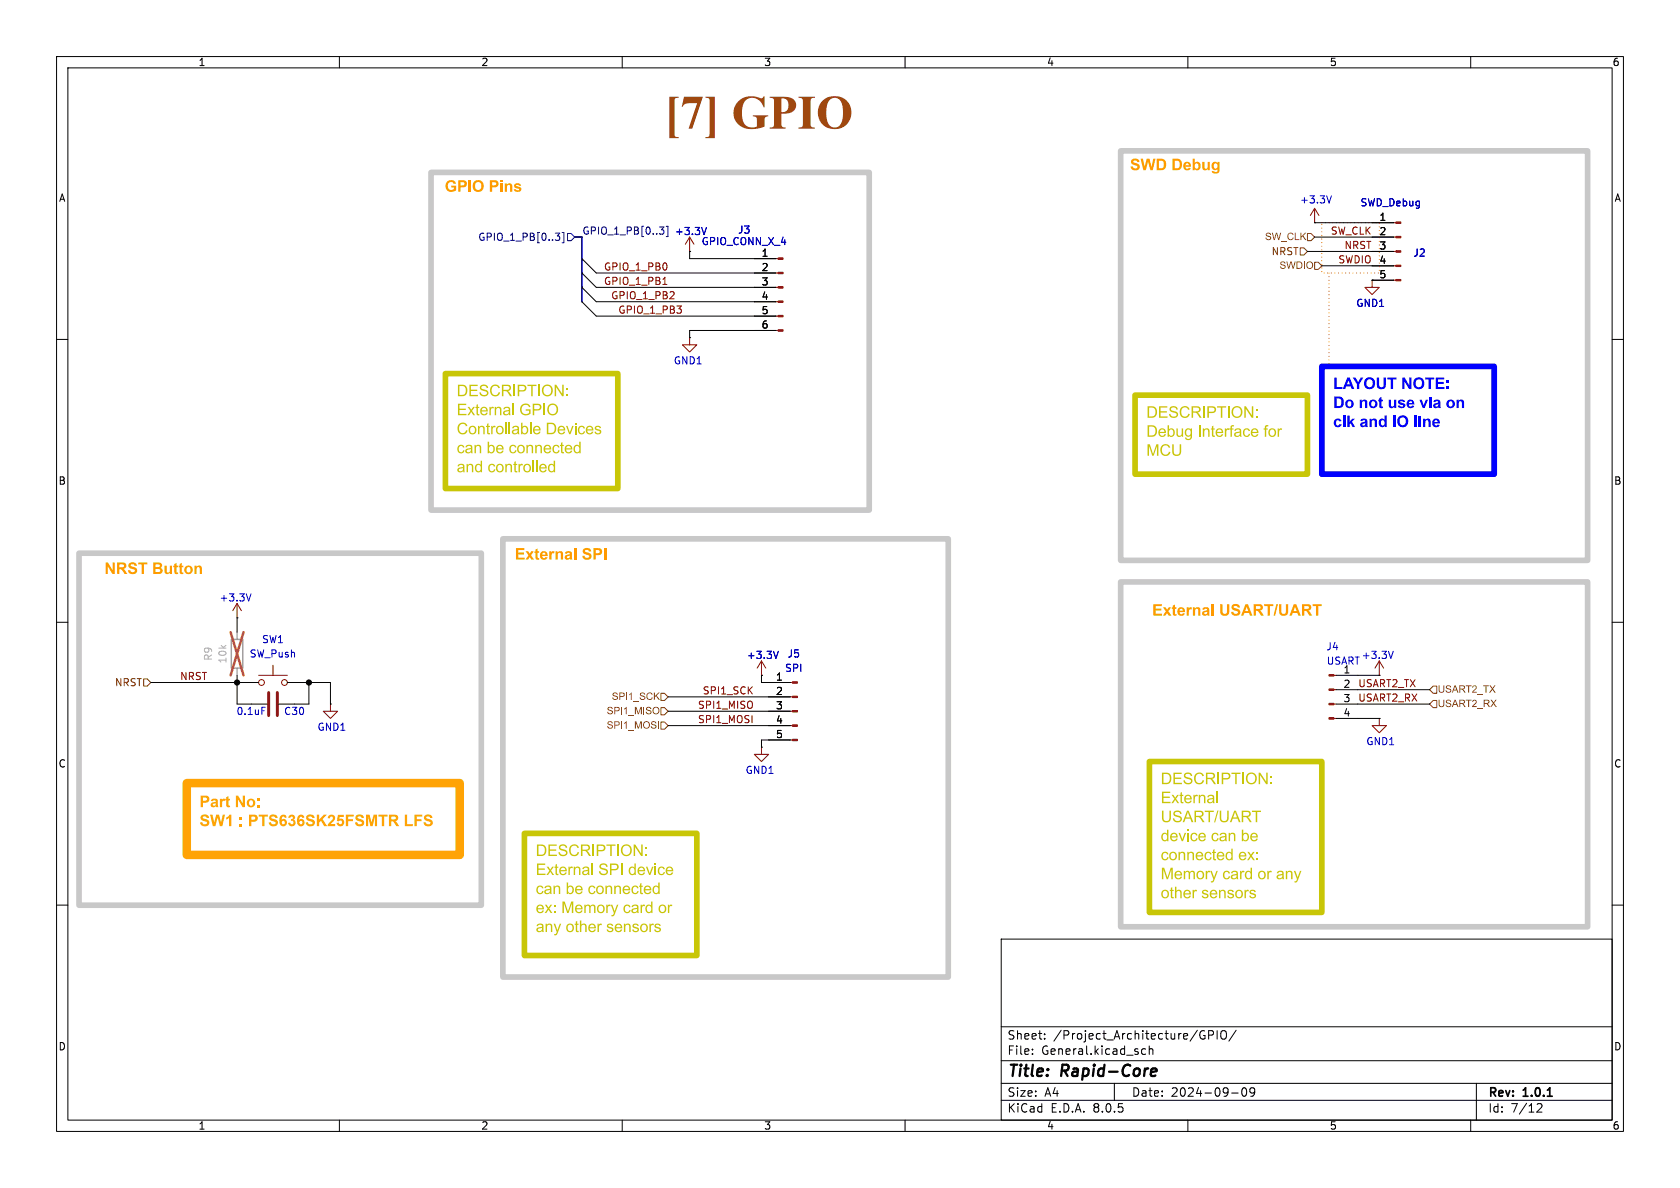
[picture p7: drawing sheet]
<svg xmlns="http://www.w3.org/2000/svg" width="297mm" height="210mm" viewBox="0 0 297 210" stroke-linecap="round" stroke-linejoin="round" font-family="sans-serif">
<g fill="none" stroke="#000" stroke-width=".18">
<path d="M10 10h277v190h-277zM12 12h273v186h-273zM60 10v2M110 10v2M160 10v2M210 10v2M260 10v2M232.4 39.4h.1M242.6 39.4h3.8M10 60h2M121.9 59.7h.1M121.9 44.5h.1"/>
<path d="M133.3 45.7h3.9M133.3 48.3h3.9M133.3 50.8h3.9M133.3 53.3h3.9M133.3 55.9h3.9M133.3 58.4h3.9M242.6 49.5h.1M242.6 41.9h3.8M242.6 44.5h3.8M242.6 47h3.8M242.6 49.5h3.8M285 60h2"/>
<path d="M10 110h2M41.9 109.2h.1M134.6 119.4h.1M236.2 119.4h3.8M243.8 119.4h.1M285 110h2M43.2 120.7h2.5M44.4 124.5h2.8M49.3 124.5h2.8M50.8 120.7h2.5M58.4 124.5h.1M134.6 132.1h.1"/>
<path d="M135.9 120.7h3.8M135.9 123.2h3.8M135.9 125.7h3.8M135.9 128.3h3.8M135.9 130.8h3.8M236.2 121.9h3.8M236.2 124.5h3.8M236.2 127h3.8M243.8 127h.1M10 160h2M285 160h2M177 166h108v32h-108z"/>
<path d="M60 198v2M110 198v2M160 198v2M177 194.5h108M177 191.5h108M177 187.5h108M177 181.5h108M182.5 186.3v.1M182.5 185.5v.1M184.7 183.6v.1M184.7 182.8v.1M197 191.5v3"/>
<path d="M202 186.3h.5M202 185.5h.5M203.2 185.5l.2-.1 .3 .1 .1 .9M203.2 184.9v1.5M210 198v2M212.6 182.2l.4 .1M212.7 183.1h.3v.5l-.3 .1M213.7 183l.7-.1 .1-.2v-.4l-.3-.1h-.5v1.5M215.2 182.2v1.5M215.9 182.4a.5 .5 0 0 1 .6-.2 .5 .5 0 0 1 .3 .5v.5a.5 .5 0 0 1-.5 .5 .5 .5 0 0 1-.5-.5zM217.7 193.2h1.2M218.5 182.1l-1.3 2"/>
<path d="M219.7 192.4l.2-.1a.81 .81 0 0 1 .6 .6 .81 .81 0 0 1-.3 .8l-.2 .1a.81 .81 0 0 1-.3-1.4zM221.8 192.9l-.3 .3h-.3l-.2-.3 .1-.5 .4-.1 .2 .1a.99 .99 0 0 1-.3 1.4h-.3M260 198v2M261 191.5v6.5M271.7 195.2l.6-.1 .2 .1 .1 .3-.9 1.1h.9"/>
</g>
<path d="M273.6 193.8h.8" fill="none" stroke="#000" stroke-width=".3"/>
<path d="M203.6 189l.6-.1 .2 .1 .1 .4-1 .1M204.3 190.1l-.6 .1" fill="none" stroke="#000" stroke-width=".4"/>
<g fill="none" stroke="#840000" stroke-width=".18">
<path d="M232.4 36.8l.8 1.3M232.4 36.8v2.6M232.4 36.8l-.8 1.3M246.4 39.4h.4M117.2 50.3h.7M121.9 59.7v1.3h-1.3l1.3 1.2 1.3-1.2h-1.3M121.9 41.9l.8 1.3M121.9 41.9v2.6M121.9 41.9l-.7 1.3M137.2 58.4h.4M137.2 55.9h.4M137.2 53.3h.4"/>
<path d="M137.2 50.8h.4M137.2 48.3h.4M137.2 45.7h.4M242.6 49.5v1.3h-1.3l1.3 1.3 1.2-1.3h-1.2M246.4 49.5h.4M246.4 47h.4M246.4 44.5h.4M246.4 41.9h.4M41.9 106.7l-.8 1.3M41.9 106.7v2.5M41.9 106.7l.8 1.3M45.7 119.4h5.1"/>
<path d="M48.3 117.6v1.8M134.6 116.8l.8 1.3M134.6 116.8v2.6M134.6 116.8l-.7 1.3M235.8 119.4h.4M243.8 116.8l-.7 1.3M243.8 116.8v2.6M243.8 116.8l.8 1.3M58.4 124.5v1.2h1.3l-1.3 1.3-1.3-1.3h1.3M134.6 132.1v1.3h-1.3l1.3 1.2 1.3-1.2h-1.3M139.7 130.8h.4M139.7 128.3h.4"/>
<path d="M139.7 125.7h.4M139.7 123.2h.4M139.7 120.7h.4M235.8 127h.4M235.8 124.5h.4M235.8 121.9h.4M243.8 127v1.3h1.3l-1.3 1.2-1.2-1.2h1.2"/>
<circle cx="46.2" cy="120.7" r=".51"/>
<circle cx="50.3" cy="120.7" r=".51"/>
</g>
<g fill="#840000" stroke="#840000" stroke-width=".18">
<path d="M140.1 130.7h.9v.2h-.9z"/>
<path d="M140.1 128.1h.9v.3h-.9z"/>
<path d="M140.1 125.6h.9v.3h-.9z"/>
<path d="M140.1 123.1h.9v.2h-.9z"/>
<path d="M140.1 120.5h.9v.3h-.9z"/>
<path d="M234.9 126.9h.9v.2h-.9z"/>
<path d="M234.9 124.3h.9v.3h-.9z"/>
<path d="M234.9 121.8h.9v.2h-.9z"/>
<path d="M234.9 119.3h.9v.2h-.9z"/>
<path d="M137.6 58.3h.8v.2h-.8z"/>
<path d="M137.6 55.8h.8v.2h-.8z"/>
<path d="M137.6 53.2h.8v.3h-.8z"/>
<path d="M137.6 50.7h.8v.2h-.8z"/>
<path d="M137.6 48.1h.8v.3h-.8z"/>
<path d="M137.6 45.6h.8v.2h-.8z"/>
<path d="M246.8 49.4h.8v.3h-.8z"/>
<path d="M246.8 46.9h.8v.2h-.8z"/>
<path d="M246.8 44.3h.8v.3h-.8z"/>
<path d="M246.8 41.8h.8v.2h-.8z"/>
<path d="M246.8 39.2h.8v.3h-.8z"/>
</g>
<path d="M235.4 34.6l-.4 1.3M124.9 40.2l-.4 1.3M44.4 105l-.4 1.2M137.6 115.1l-.4 1.3M246.3 115.1l-.4 1.3M46.3 125h.6" fill="none" stroke="#0000c2" stroke-width=".18"/>
<path d="M47.5 122.4v4.1M49 122.4v4.1" fill="none" stroke="#840000" stroke-width=".51"/>
<path d="M40.9 113h2v5.1h-2z" fill="none" stroke="#a1a1a1" stroke-width=".25"/>
<path d="M41.9 111.8v1.2M41.9 118.1v1.3" fill="none" stroke="#808080" stroke-width=".18"/>
<path d="M40.8 111.8l2.3 7.6M43.1 111.8l-2.3 7.6" fill="none" stroke="#e65255" stroke-width=".46"/>
<path d="M98.2 41.2h.8l-.5 .5 .4 .1 .1 .4-.3 .3h-.4M99.4 41.1h.3v1.8h-.3M100.3 41.3h.7l.6 .6-.6 .6h-.7zM116.6 40.1h.8l-.5 .5 .4 .1 .1 .5-.3 .2h-.3M117.8 40h.3v1.8h-.3" fill="none" stroke="#000084" stroke-width=".18"/>
<path d="M229.9 43.8h.6l.6 .7-.6 .6h-.6zM231.1 41.3h.7l.6 .6-.6 .6h-.7zM232.4 46.4h.6l.7 .6-.7 .6h-.6zM25.4 120h.6l.7 .7-.7 .6h-.6zM116.8 127.6h.7l.6 .7-.6 .6h-.7zM116.8 125.1h.7l.6 .6-.6 .7h-.7zM116.8 122.6h.7l.6 .6-.6 .6h-.7zM253.4 121.3h.6v1.3h-.6l-.7-.7zM253.4 123.8h.6v1.3h-.6l-.7-.6z" fill="none" stroke="#725600" stroke-width=".18"/>
<path d="M92.7 147.3h30.5v21.6h-30.5z" fill="none" stroke="#c8c607" stroke-width="1"/>
<g fill="#c8c607">
<path d="M94.9 149.3h.7a1.02 1.02 0 0 1 1 1 1.02 1.02 0 0 1-.9 1h-.8v-.2h.7a.79 .79 0 0 0 .7-.8 .79 .79 0 0 0-.7-.8h-.4v1.6h-.3z"/>
<path d="M97 149.3h1.4v.2h-1.2v.7h1.1v.2h-1.1v.7h1.3v.2h-1.5z"/>
<path d="M98.9 149.5a.8 .8 0 0 1 1.4 .4h-.3a.47 .47 0 0 0-.5-.4 .47 .47 0 0 0-.4 .4l.1 .1a.92 .92 0 0 1 1.1 .9 .85 .85 0 0 1-.9 .4 .85 .85 0 0 1-.7-.6l.3-.1a.54 .54 0 0 0 .5 .5 .54 .54 0 0 0 .6-.4l-.2-.2a1.35 1.35 0 0 1-1.1-.7z"/>
<path d="M100.8 149.6a.88 .88 0 0 1 1.5 .3h-.2a.67 .67 0 0 0-.9-.3 .67 .67 0 0 0-.3 .9 .62 .62 0 0 0 .6 .6 .62 .62 0 0 0 .6-.5l.3 .1a.95 .95 0 0 1-1.3 .6 .95 .95 0 0 1-.5-1.3z"/>
<path d="M102.7 149.3h.9a.57 .57 0 0 1 .7 .5 .57 .57 0 0 1-.6 .6l.8 .9h-.4l-.5-.8-.3-.1h-.3v.9h-.3v-1.1h.8a.36 .36 0 0 0 .5-.3 .36 .36 0 0 0-.4-.4h-.6v.7h-.3z"/>
</g>
<path d="M104.9 149.3v2" fill="none" stroke="#c8c607" stroke-width=".27"/>
<g fill="#c8c607">
<path d="M105.5 149.3h.8a.62 .62 0 0 1 .7 .6 .62 .62 0 0 1-.7 .6h-.5v.8h-.3v-1h.8a.38 .38 0 0 0 .5-.4 .38 .38 0 0 0-.5-.4h-.5v.8h-.3z"/>
<path d="M107.2 149.3h1.6v.2h-.7v1.8h-.2v-1.8h-.7z"/>
</g>
<path d="M109.3 149.3v2" fill="none" stroke="#c8c607" stroke-width=".27"/>
<g fill="#c8c607">
<path d="M110 149.5a1 1 0 0 1 1.5 .1 1 1 0 0 1-.2 1.5 1 1 0 0 1-1.4-.3l-.1-.5h.2a.73 .73 0 0 0 1 .8 .73 .73 0 0 0 .4-1.1 .69 .69 0 0 0-.9-.5 .69 .69 0 0 0-.5 .8h-.2z"/>
<path d="M112 149.3h.3l1.1 1.6v-1.6h.2v2h-.3l-1-1.6v1.6h-.3z"/>
<path d="M114.1 149.9h.3v.2h-.3z"/>
<path d="M114.1 151h.3v.3h-.3z"/>
<path d="M94.9 152.6h1.5v.3h-1.2v.6h1.1v.3h-1.1v.6h1.2v.3h-1.5z"/>
<path d="M96.6 153.2h.3l.4 .5 .3-.5h.3l-.5 .7 .6 .8h-.3l-.4-.6-.4 .6h-.3l.5-.8z"/>
<path d="M98.2 152.9l.3-.2v.5h.2v.2h-.2v.9v.2h.2v.2a.36 .36 0 0 1-.4 0 .36 .36 0 0 1-.1-.4v-.9h-.2v-.2h.2z"/>
<path d="M99 153.4a.68 .68 0 0 1 .9-.1 .68 .68 0 0 1 .3 .7h-1.1a.42 .42 0 0 0 .3 .5 .42 .42 0 0 0 .5-.3h.3a.7 .7 0 0 1-.9 .5 .7 .7 0 0 1-.4-.9h1a.41 .41 0 0 0-.4-.4 .41 .41 0 0 0-.4 .4h-.2z"/>
<path d="M100.5 153.2h.2v.2a.35 .35 0 0 1 .6-.1l-.1 .2a.33 .33 0 0 0-.4 0 .33 .33 0 0 0-.1 .4v.8h-.2z"/>
<path d="M101.4 153.2h.2v.2a.52 .52 0 0 1 .7-.2 .52 .52 0 0 1 .3 .6v.9h-.2v-.9a.36 .36 0 0 0-.4-.4 .36 .36 0 0 0-.3 .5v.8h-.3z"/>
<path d="M103.1 153.4a.63 .63 0 0 1 .6-.2 .63 .63 0 0 1 .5 .5v1h-.2l-.1-.2a.58 .58 0 0 1-.5 .2 .58 .58 0 0 1-.5-.4h.3a.41 .41 0 0 0 .5 .2 .41 .41 0 0 0 .2-.6l-1 .4a1.28 1.28 0 0 1 1-.6 .38 .38 0 0 0-.3-.3 .38 .38 0 0 0-.4 .2h-.3z"/>
</g>
<path d="M104.7 152.6v2.1" fill="none" stroke="#c8c607" stroke-width=".25"/>
<g fill="#c8c607">
<path d="M106.1 152.8a.8 .8 0 0 1 1.3 .4h-.2a.47 .47 0 0 0-.5-.3 .47 .47 0 0 0-.5 .4l.2 .1a.92 .92 0 0 1 1 .9 .85 .85 0 0 1-.8 .4 .85 .85 0 0 1-.7-.7h.2a.54 .54 0 0 0 .6 .5 .54 .54 0 0 0 .5-.5l-.1-.1a1.35 1.35 0 0 1-1.1-.7z"/>
<path d="M107.8 152.6h.8a.62 .62 0 0 1 .8 .6 .62 .62 0 0 1-.8 .7h-.5v.8h-.3v-1.1h.8a.38 .38 0 0 0 .5-.4 .38 .38 0 0 0-.5-.3h-.5v.7h-.3z"/>
</g>
<path d="M109.9 152.6v2.1" fill="none" stroke="#c8c607" stroke-width=".27"/>
<g fill="#c8c607">
<path d="M111.3 153.4l.5-.2 .4 .2v-.8h.2v2.1h-.2v-.2a.61 .61 0 0 1-.8 .1 .61 .61 0 0 1-.3-.7h.3a.43 .43 0 0 0 .5 .6 .43 .43 0 0 0 .3-.6 .41 .41 0 0 0-.5-.5 .41 .41 0 0 0-.3 .5h-.3z"/>
<path d="M112.9 153.4a.68 .68 0 0 1 .8-.1 .68 .68 0 0 1 .3 .7h-1a.42 .42 0 0 0 .3 .5 .42 .42 0 0 0 .5-.3h.2a.7 .7 0 0 1-.8 .5 .7 .7 0 0 1-.5-.9h1.1a.41 .41 0 0 0-.4-.4 .41 .41 0 0 0-.4 .4h-.3z"/>
<path d="M114.2 153.2h.3l.4 1.2 .4-1.2h.2l-.5 1.5h-.3z"/>
<path d="M115.7 152.6h.3v.3h-.3z"/>
<path d="M115.7 153.2h.3v1.5h-.3z"/>
<path d="M116.5 153.4l.4-.2a.56 .56 0 0 1 .6 .4l-.2 .1a.42 .42 0 0 0-.6-.2 .42 .42 0 0 0-.2 .5 .39 .39 0 0 0 .4 .5 .39 .39 0 0 0 .4-.4l.3 .1a.68 .68 0 0 1-1 .4 .68 .68 0 0 1-.3-1z"/>
<path d="M117.9 153.4a.68 .68 0 0 1 .8-.1 .68 .68 0 0 1 .3 .7h-1.1a.42 .42 0 0 0 .4 .5 .42 .42 0 0 0 .5-.3h.2a.7 .7 0 0 1-.9 .5 .7 .7 0 0 1-.4-.9h1.1a.41 .41 0 0 0-.4-.4 .41 .41 0 0 0-.5 .4h-.2z"/>
<path d="M100.2 156h.2v.7a.68 .68 0 0 1 .9 .1 .68 .68 0 0 1 .1 .9l-.1 .1a.54 .54 0 0 1-.9 .1v.1h-.2v-.7h.2a.43 .43 0 0 0 .5 .6 .43 .43 0 0 0 .3-.7 .4 .4 0 0 0-.5-.4 .4 .4 0 0 0-.3 .5h-.2z"/>
<path d="M113.2 156.2l.2-.1v.5h.2v.2h-.2v.8l.1 .2h.1l.1 .2a.36 .36 0 0 1-.4 0 .36 .36 0 0 1-.1-.4v-.8h-.2v-.2h.2z"/>
<path d="M115.5 156.7l.5-.2 .4 .2v-.7h.2v2h-.2v-.1a.61 .61 0 0 1-.7 .1 .61 .61 0 0 1-.3-.7h.2a.43 .43 0 0 0 .5 .6 .43 .43 0 0 0 .3-.7 .41 .41 0 0 0-.5-.5 .41 .41 0 0 0-.3 .6h-.2z"/>
<path d="M99.4 159.4h.4l.6 1.7 .6-1.7h.4v2h-.3v-1.7l-.6 1.7h-.2l-.6-1.7v1.7h-.3z"/>
<path d="M114.3 160.1l.4-.2 .4 .2v-.7h.3v2h-.3v-.2a.61 .61 0 0 1-.7 .1 .61 .61 0 0 1-.3-.6h.2a.43 .43 0 0 0 .5 .5 .43 .43 0 0 0 .3-.6 .41 .41 0 0 0-.4-.5 .41 .41 0 0 0-.4 .6h-.2z"/>
<path d="M101.8 162.9l.2-.1v.5h.3v.2h-.3v.9l.1 .1h.2v.3a.36 .36 0 0 1-.4-.1 .36 .36 0 0 1-.1-.4v-.8h-.2v-.2h.2z"/>
<path d="M102.5 162.7h.3v.8l.4-.2a.47 .47 0 0 1 .5 .5v1h-.2v-1a.36 .36 0 0 0-.5-.3 .36 .36 0 0 0-.2 .5v.8h-.3z"/>
</g>
<path d="M233.7 64.8h30.5v19h-30.5z" fill="none" stroke="#00f" stroke-width="1"/>
<g fill="#00f">
<path d="M235.9 66.7h.4v1.7h1v.4h-1.4z"/>
<path d="M238.2 66.7h.4l.8 2.1h-.4l-.2-.5h-.8l-.2 .5h-.4l.3-.8h1l-.3-.8-.3 .8h-.4z"/>
<path d="M239.2 66.7h.4l.5 .9 .5-.9h.4l-.7 1.2v.9h-.4v-.9z"/>
<path d="M241.4 67a1.01 1.01 0 0 1 1.5 .1 1.01 1.01 0 0 1-.2 1.4 1.01 1.01 0 0 1-1.4-.2l-.2-.5h.5a.6 .6 0 0 0 .7 .6 .6 .6 0 0 0 .4-.9 .56 .56 0 0 0-.7-.4 .56 .56 0 0 0-.4 .7h-.5z"/>
<path d="M243.4 66.7h.4v1.1a.43 .43 0 0 0 .4 .7 .43 .43 0 0 0 .4-.6v-1.2h.4v1.1a.82 .82 0 0 1-.8 1 .82 .82 0 0 1-.8-1z"/>
<path d="M245.3 66.7h1.6v.4h-.6v1.7h-.4v-1.7h-.6z"/>
<path d="M247.9 66.7h.4l.8 1.4v-1.4h.4v2.1h-.4l-.8-1.4v1.4h-.4z"/>
<path d="M250.1 67a1.01 1.01 0 0 1 1.5 .1 1.01 1.01 0 0 1-.2 1.4 1.01 1.01 0 0 1-1.4-.2l-.2-.5h.5a.6 .6 0 0 0 .7 .6 .6 .6 0 0 0 .4-.9 .56 .56 0 0 0-.7-.4 .56 .56 0 0 0-.4 .7h-.5z"/>
<path d="M252 66.7h1.6v.4h-.6v1.7h-.4v-1.7h-.6z"/>
<path d="M253.8 66.7h1.5v.4h-1.1v.4h1v.4h-1v.5h1.1v.4h-1.5z"/>
<path d="M255.8 67.3h.3v.4h-.3z"/>
<path d="M255.8 68.4h.3v.4h-.3z"/>
<path d="M235.9 70.1h.7a1.02 1.02 0 0 1 1 1 1.02 1.02 0 0 1-1 1h-.7v-.3h.7a.73 .73 0 0 0 .4-1.2l-.7-.2v1.4h-.4z"/>
<path d="M243.8 70.4l.4-.2v.5h.3v.2h-.3v.8l.1 .2 .2-.1v.3a.44 .44 0 0 1-.5 0 .44 .44 0 0 1-.2-.5v-.7h-.2z"/>
<path d="M252.7 70.1h.4v.3h-.4z"/>
<path d="M236 74.2l.4-.2h.4l.4 .4-.4 .1a.34 .34 0 0 0-.5-.2 .34 .34 0 0 0-.1 .5 .31 .31 0 0 0 .2 .4 .31 .31 0 0 0 .4-.2h.4a.75 .75 0 0 1-1.2 .4 .75 .75 0 0 1 0-1.2z"/>
</g>
<path d="M237.6 73.5v2" fill="none" stroke="#00f" stroke-width=".39"/>
<g fill="#00f">
<path d="M238.2 73.5h.4v1l.4-.5h.5l-.5 .6 .6 .9h-.5l-.3-.7-.2 .2v.5h-.4z"/>
<path d="M240.6 74.1a.65 .65 0 0 1 .7-.1 .65 .65 0 0 1 .4 .6l.1 .9h-.4v-.2l-.4 .2a.44 .44 0 0 1-.5-.4h.3a.29 .29 0 0 0 .4 .1 .29 .29 0 0 0 .2-.4l-.6 .3h-.3l.1-.4 .8-.2a.26 .26 0 0 0-.3-.2 .26 .26 0 0 0-.3 .2l-.3-.1z"/>
<path d="M242.1 74h.4v.2a.52 .52 0 0 1 .6-.2 .52 .52 0 0 1 .3 .6v.9h-.3l-.1-.9a.32 .32 0 0 0-.4-.3 .32 .32 0 0 0-.1 .5v.7h-.4z"/>
<path d="M243.9 74.2a.57 .57 0 0 1 .9 0v-.7h.4v2h-.4v-.2a.61 .61 0 0 1-.8 .1 .61 .61 0 0 1-.3-.7h.4a.37 .37 0 0 0 .4 .5 .37 .37 0 0 0 .3-.5 .33 .33 0 0 0-.4-.4 .33 .33 0 0 0-.3 .4h-.4z"/>
</g>
<path d="M246.5 73.5v2" fill="none" stroke="#00f" stroke-width=".41"/>
<path d="M247.3 73.7a1.01 1.01 0 0 1 1.4 .1 1.01 1.01 0 0 1-.1 1.5 1.01 1.01 0 0 1-1.5-.2l-.1-.6h.4a.6 .6 0 0 0 .7 .7 .6 .6 0 0 0 .4-1 .56 .56 0 0 0-.6-.4 .56 .56 0 0 0-.5 .7h-.4z" fill="#00f"/>
<path d="M250.2 73.5v2" fill="none" stroke="#00f" stroke-width=".39"/>
<g fill="#00f">
<path d="M250.8 74h.4v1.5h-.4z"/>
<path d="M251.6 74h.3v.2a.52 .52 0 0 1 .7-.2 .52 .52 0 0 1 .3 .6v.9h-.4v-.9a.32 .32 0 0 0-.4-.3 .32 .32 0 0 0-.1 .5v.7h-.4z"/>
<path d="M253.4 74.2a.7 .7 0 0 1 .8-.1 .7 .7 0 0 1 .4 .8h-1a.3 .3 0 0 0 .2 .3 .3 .3 0 0 0 .3-.1h.4a.71 .71 0 0 1-.9 .4 .71 .71 0 0 1-.4-.9h1a.29 .29 0 0 0-.3-.3 .29 .29 0 0 0-.3 .3h-.4z"/>
</g>
<path d="M200.7 69.9h30.4v13.9h-30.4z" fill="none" stroke="#c8c607" stroke-width="1"/>
<g fill="#c8c607">
<path d="M202.9 71.8h.7a1.02 1.02 0 0 1 .9 1 1.02 1.02 0 0 1-.9 1.1h-.7v-.3h.7a.79 .79 0 0 0 .7-.8 .79 .79 0 0 0-.7-.7h-.5v1.5h-.2z"/>
<path d="M204.9 71.8h1.5v.3h-1.2v.6h1.1v.2h-1.1v.7h1.2v.3h-1.5z"/>
<path d="M206.9 72a.8 .8 0 0 1 1.3 .4h-.2a.47 .47 0 0 0-.5-.4 .47 .47 0 0 0-.5 .4l.2 .2a.92 .92 0 0 1 1 .9 .85 .85 0 0 1-.8 .4 .85 .85 0 0 1-.7-.7h.2a.54 .54 0 0 0 .5 .4 .54 .54 0 0 0 .6-.4l-.1-.1a1.35 1.35 0 0 1-1.2-.8z"/>
<path d="M208.8 72.1a.88 .88 0 0 1 1.5 .3h-.3a.67 .67 0 0 0-.9-.3 .67 .67 0 0 0-.3 .9 .62 .62 0 0 0 .6 .7 .62 .62 0 0 0 .7-.6l.2 .1a.95 .95 0 0 1-1.2 .6 .95 .95 0 0 1-.5-1.3z"/>
<path d="M210.7 71.8h.8a.57 .57 0 0 1 .8 .5 .57 .57 0 0 1-.6 .6l.7 1h-.3l-.5-.8-.4-.1h-.3v.9h-.2v-1.2h.8a.36 .36 0 0 0 .5-.3 .36 .36 0 0 0-.4-.4h-.7v.7h-.2z"/>
</g>
<path d="M212.8 71.8v2.1" fill="none" stroke="#c8c607" stroke-width=".27"/>
<g fill="#c8c607">
<path d="M213.4 71.8h.8a.62 .62 0 0 1 .8 .6 .62 .62 0 0 1-.8 .6h-.5v.9h-.3v-1.1h.8a.38 .38 0 0 0 .5-.4 .38 .38 0 0 0-.5-.3h-.5v.7h-.3z"/>
<path d="M215.2 71.8h1.6v.3h-.7v1.8h-.3v-1.8h-.6z"/>
</g>
<path d="M217.2 71.8v2.1" fill="none" stroke="#c8c607" stroke-width=".27"/>
<g fill="#c8c607">
<path d="M218 72.1a1 1 0 0 1 1.4 .1 1 1 0 0 1-.1 1.4 1 1 0 0 1-1.5-.2l-.1-.5h.3a.73 .73 0 0 0 .9 .7 .73 .73 0 0 0 .4-1.1 .69 .69 0 0 0-.8-.5 .69 .69 0 0 0-.5 .9h-.3z"/>
<path d="M220 71.8h.2l1.1 1.6v-1.6h.3v2.1h-.3l-1.1-1.6v1.6h-.2z"/>
<path d="M222 72.4h.3v.3h-.3z"/>
<path d="M222 73.6h.3v.3h-.3z"/>
<path d="M202.9 75.2h.7a1.02 1.02 0 0 1 .9 1 1.02 1.02 0 0 1-.9 1h-.7v-.2h.7a.79 .79 0 0 0 .7-.8 .79 .79 0 0 0-.7-.8h-.5v1.6h-.2z"/>
<path d="M206.4 75.2h.3v.7a.68 .68 0 0 1 .9 .1 .68 .68 0 0 1 0 .9v.1a.54 .54 0 0 1-.9 0v.2h-.3v-.7h.2a.43 .43 0 0 0 .5 .5 .43 .43 0 0 0 .3-.6 .4 .4 0 0 0-.4-.5 .4 .4 0 0 0-.4 .6h-.2z"/>
</g>
<path d="M212.1 75.2v2" fill="none" stroke="#c8c607" stroke-width=".27"/>
<g fill="#c8c607">
<path d="M214.3 75.4l.2-.2v.5h.2v.2h-.2v.9l.1 .2h.1l.1 .2a.36 .36 0 0 1-.4 0 .36 .36 0 0 1-.1-.4v-.9h-.2v-.2h.2z"/>
<path d="M217.6 75.3l.6-.1-.1 .2-.3 .1v.2h.3v.2h-.3v1.3h-.3v-1.3h-.2v-.2h.2z"/>
<path d="M223.7 75.3l.5-.1v.2l-.3 .1-.1 .2h.3v.2h-.3v1.3h-.2v-1.3h-.2v-.2h.2z"/>
<path d="M202.9 78.5h.4l.5 1.8 .6-1.8h.4v2.1h-.3v-1.7l-.6 1.7h-.2l-.6-1.8v1.8h-.2z"/>
<path d="M205.4 78.8a.88 .88 0 0 1 1.5 .3l-.3 .1a.67 .67 0 0 0-.9-.4 .67 .67 0 0 0-.3 1 .62 .62 0 0 0 .6 .6 .62 .62 0 0 0 .6-.5h.3a.95 .95 0 0 1-1.3 .6 .95 .95 0 0 1-.4-1.3z"/>
<path d="M207.2 78.5h.3v1.2a.54 .54 0 0 0 .5 .7 .54 .54 0 0 0 .5-.7v-1.2h.3v1.2a.8 .8 0 0 1-.8 .9 .8 .8 0 0 1-.8-.9z"/>
</g>
<path d="M33 138.4h48.3v12.7h-48.3z" fill="none" stroke="#ffa305" stroke-width="1.5"/>
<g fill="#ffa305">
<path d="M35.5 140.6h.6a.66 .66 0 0 1 .9 .7 .66 .66 0 0 1-.9 .6h-.2v.8h-.4v-1.1h.4a.42 .42 0 0 0 .5 0 .42 .42 0 0 0 .1-.5l-.6-.1v.6h-.4z"/>
<path d="M40 140.9l.4-.2v.5h.3v.3h-.3v.7v.2h.3v.3a.44 .44 0 0 1-.6 0 .44 .44 0 0 1-.1-.6v-.6h-.2z"/>
<path d="M41.7 140.6h.4l.8 1.4v-1.4h.4v2.1h-.4l-.8-1.4v1.4h-.4z"/>
<path d="M35.6 144.2a.82 .82 0 0 1 1.4 .4h-.5a.34 .34 0 0 0-.3-.3 .34 .34 0 0 0-.3 .3 1.29 1.29 0 0 1 1.1 .8 .84 .84 0 0 1-.8 .7 .84 .84 0 0 1-.8-.7h.4a.4 .4 0 0 0 .4 .3 .4 .4 0 0 0 .4-.4 1.3 1.3 0 0 1-1.2-.8z"/>
<path d="M37.1 144h.5l.3 1.4 .3-1.4h.5l.4 1.4 .3-1.4h.4l-.5 2h-.4l-.4-1.5-.4 1.5h-.5z"/>
<path d="M40 144.5l.6-.5h.3v2h-.4v-1.4l-.5 .3z"/>
<path d="M42.4 144.6h.4v.3h-.4z"/>
<path d="M42.4 145.7h.4v.3h-.4z"/>
<path d="M44 144h.7a.66 .66 0 0 1 .9 .6 .66 .66 0 0 1-.9 .7h-.3v.7h-.4v-1.1h.4a.42 .42 0 0 0 .5 0 .42 .42 0 0 0 .2-.4l-.7-.1v.5h-.4z"/>
<path d="M45.7 144h1.6v.4h-.5v1.6h-.5v-1.6h-.6z"/>
<path d="M47.7 144.2a.82 .82 0 0 1 1.4 .4h-.4a.34 .34 0 0 0-.4-.3 .34 .34 0 0 0-.3 .3 1.29 1.29 0 0 1 1.1 .8 .84 .84 0 0 1-.8 .7 .84 .84 0 0 1-.8-.7h.4a.4 .4 0 0 0 .4 .3 .4 .4 0 0 0 .4-.4 1.3 1.3 0 0 1-1.1-.8z"/>
<path d="M49.7 144.2l.4-.2a.55 .55 0 0 1 .6 .5l-.4 .1a.28 .28 0 0 0-.3-.2 .28 .28 0 0 0-.2 .4v.1a.63 .63 0 0 1 .8 .2 .63 .63 0 0 1-.1 .8 .63 .63 0 0 1-.8 0l-.3-.5h.4a.27 .27 0 0 0 .4 .2 .27 .27 0 0 0 0-.4 .27 .27 0 0 0-.4 .2l-.4-.1v-.7z"/>
<path d="M51.1 144.2a.54 .54 0 0 1 .9-.1 .54 .54 0 0 1-.1 .8 .64 .64 0 0 1 0 1.1 .64 .64 0 0 1-1-.5l.4-.1a.31 .31 0 0 0 .4 .2 .31 .31 0 0 0 .2-.4 .31 .31 0 0 0-.5-.1l.1-.3a.24 .24 0 0 0 .3-.2 .24 .24 0 0 0-.2-.3 .24 .24 0 0 0-.3 .3l-.3-.1z"/>
<path d="M52.8 144.2l.4-.2a.55 .55 0 0 1 .6 .5l-.4 .1a.28 .28 0 0 0-.3-.2 .28 .28 0 0 0-.2 .4v.1a.63 .63 0 0 1 .8 .2 .63 .63 0 0 1-.1 .8 .63 .63 0 0 1-.8 0l-.3-.5h.4a.27 .27 0 0 0 .4 .2 .27 .27 0 0 0 0-.4 .27 .27 0 0 0-.4 .2l-.4-.1v-.7z"/>
<path d="M54.3 144.2a.82 .82 0 0 1 1.3 .4h-.4a.34 .34 0 0 0-.3-.3 .34 .34 0 0 0-.4 .3 1.29 1.29 0 0 1 1.2 .8 .84 .84 0 0 1-.9 .7 .84 .84 0 0 1-.8-.7h.4a.4 .4 0 0 0 .4 .3 .4 .4 0 0 0 .4-.4 1.3 1.3 0 0 1-1.1-.8z"/>
<path d="M56 144h.4v.9l.8-.9h.6l-.8 .8 .8 1.2h-.5l-.6-.9-.3 .3v.6h-.4z"/>
<path d="M58.1 144.2a.68 .68 0 0 1 1.1 .1 .68 .68 0 0 1-.4 1l-.3 .4h.7v.3h-1.3l.2-.4 .6-.6a.3 .3 0 0 0 .2-.4 .3 .3 0 0 0-.3-.2 .3 .3 0 0 0-.3 .3l-.4-.1z"/>
<path d="M59.7 144h1.1v.4h-.8v.4a.67 .67 0 0 1 .8 .5 .67 .67 0 0 1-.5 .8 .67 .67 0 0 1-.8-.6l.4-.1a.32 .32 0 0 0 .4 .2 .32 .32 0 0 0 .2-.5 .32 .32 0 0 0-.5 0h-.4z"/>
<path d="M61.1 144h1.4v.4h-.9v.4h.8v.4h-.8v.8h-.5z"/>
<path d="M63 144.2a.82 .82 0 0 1 1.3 .4h-.4a.34 .34 0 0 0-.3-.3 .34 .34 0 0 0-.4 .3 1.29 1.29 0 0 1 1.2 .8 .84 .84 0 0 1-.9 .7 .84 .84 0 0 1-.8-.7h.4a.4 .4 0 0 0 .4 .3 .4 .4 0 0 0 .4-.4 1.3 1.3 0 0 1-1.1-.8z"/>
<path d="M64.7 144h.6l.4 1.4 .3-1.4h.7v2h-.4v-1.6l-.4 1.6h-.4l-.4-1.6v1.6h-.4z"/>
<path d="M66.9 144h1.6v.4h-.6v1.6h-.4v-1.6h-.6z"/>
<path d="M68.8 144h.8a.59 .59 0 0 1 .8 .4 .59 .59 0 0 1-.5 .7l.7 .9h-.5l-.5-.7-.3-.1h-.1v.8h-.4v-1.1h.7a.32 .32 0 0 0 .4-.1 .32 .32 0 0 0 0-.4 .32 .32 0 0 0-.4 0h-.3v.5h-.4z"/>
<path d="M71.6 144h.4v1.7h1v.3h-1.4z"/>
<path d="M73.3 144h1.3v.4h-.9v.4h.8v.4h-.8v.8h-.4z"/>
<path d="M75.1 144.2a.82 .82 0 0 1 1.4 .4h-.5a.34 .34 0 0 0-.3-.3 .34 .34 0 0 0-.3 .3 1.29 1.29 0 0 1 1.1 .8 .84 .84 0 0 1-.8 .7 .84 .84 0 0 1-.8-.7h.4a.4 .4 0 0 0 .4 .3 .4 .4 0 0 0 .4-.4 1.3 1.3 0 0 1-1.2-.8z"/>
</g>
<path d="M203.2 134.6h30.5v26.7h-30.5z" fill="none" stroke="#c8c607" stroke-width="1"/>
<g fill="#c8c607">
<path d="M205.4 136.6h.7a1.02 1.02 0 0 1 1 1 1.02 1.02 0 0 1-1 1h-.7v-.2h.7a.79 .79 0 0 0 .7-.8 .79 .79 0 0 0-.7-.8h-.4v1.6h-.3z"/>
<path d="M207.4 136.6h1.5v.2h-1.2v.7h1.1v.2h-1.1v.7h1.2v.2h-1.5z"/>
<path d="M209.4 136.8a.8 .8 0 0 1 1.4 .4h-.3a.47 .47 0 0 0-.5-.4 .47 .47 0 0 0-.4 .4l.1 .1a.92 .92 0 0 1 1.1 .9 .85 .85 0 0 1-.9 .4 .85 .85 0 0 1-.7-.6l.3-.1a.54 .54 0 0 0 .5 .5 .54 .54 0 0 0 .5-.4l-.1-.2a1.35 1.35 0 0 1-1.1-.7z"/>
<path d="M211.3 136.9a.88 .88 0 0 1 1.5 .3h-.2a.67 .67 0 0 0-.9-.3 .67 .67 0 0 0-.3 .9 .62 .62 0 0 0 .5 .6 .62 .62 0 0 0 .7-.5l.3 .1a.95 .95 0 0 1-1.3 .6 .95 .95 0 0 1-.5-1.3z"/>
<path d="M213.2 136.6h.9a.57 .57 0 0 1 .7 .5 .57 .57 0 0 1-.6 .6l.8 .9h-.4l-.5-.8-.3-.1h-.3v.9h-.3v-1.1h.8a.36 .36 0 0 0 .5-.3 .36 .36 0 0 0-.4-.4h-.6v.7h-.3z"/>
</g>
<path d="M215.4 136.6v2" fill="none" stroke="#c8c607" stroke-width=".27"/>
<g fill="#c8c607">
<path d="M216 136.6h.7a.62 .62 0 0 1 .8 .6 .62 .62 0 0 1-.7 .6h-.5v.8h-.3v-1h.8a.38 .38 0 0 0 .5-.4 .38 .38 0 0 0-.5-.4h-.5v.8h-.3z"/>
<path d="M217.7 136.6h1.6v.2h-.7v1.8h-.2v-1.8h-.7z"/>
</g>
<path d="M219.7 136.6v2" fill="none" stroke="#c8c607" stroke-width=".27"/>
<g fill="#c8c607">
<path d="M220.5 136.8a1 1 0 0 1 1.5 .1 1 1 0 0 1-.2 1.5 1 1 0 0 1-1.4-.3l-.1-.5h.2a.73 .73 0 0 0 .9 .8 .73 .73 0 0 0 .5-1.1 .69 .69 0 0 0-.9-.5 .69 .69 0 0 0-.5 .8h-.2z"/>
<path d="M222.5 136.6h.3l1 1.6v-1.6h.3v2h-.3l-1-1.6v1.6h-.3z"/>
<path d="M224.6 137.2h.3v.2h-.3z"/>
<path d="M224.6 138.3h.3v.3h-.3z"/>
<path d="M205.4 139.9h1.5v.3h-1.2v.6h1.1v.3h-1.1v.6h1.2v.3h-1.5z"/>
<path d="M208.7 140.2l.2-.2v.5h.3v.2h-.3v.9l.1 .2h.2v.2a.36 .36 0 0 1-.4 0 .36 .36 0 0 1-.1-.4v-.9h-.2v-.2h.2z"/>
</g>
<path d="M215.2 139.9v2.1" fill="none" stroke="#c8c607" stroke-width=".25"/>
<g fill="#c8c607">
<path d="M205.4 143.3h.3v1.2a.54 .54 0 0 0 .5 .6 .54 .54 0 0 0 .5-.6v-1.2h.3v1.2a.8 .8 0 0 1-.8 .9 .8 .8 0 0 1-.8-.9z"/>
<path d="M207.6 143.5a.8 .8 0 0 1 1.3 .4h-.3a.47 .47 0 0 0-.4-.4 .47 .47 0 0 0-.5 .4l.2 .1a.92 .92 0 0 1 1 1 .85 .85 0 0 1-.9 .4 .85 .85 0 0 1-.7-.7h.3a.54 .54 0 0 0 .5 .4 .54 .54 0 0 0 .6-.4l-.1-.1a1.35 1.35 0 0 1-1.2-.8z"/>
<path d="M209.9 143.3h.2l.9 2h-.3l-.3-.6h-.8l-.2 .6h-.3l.3-.8h.9l-.3-1-.3 1h-.3z"/>
<path d="M211.2 143.3h.9a.57 .57 0 0 1 .7 .5 .57 .57 0 0 1-.6 .6l.7 .9h-.3l-.5-.7-.4-.2h-.3v.9h-.2v-1.1h.8a.36 .36 0 0 0 .5-.3 .36 .36 0 0 0-.4-.4h-.7v.7h-.2z"/>
<path d="M213 143.3h1.6v.2h-.7v1.8h-.2v-1.8h-.7z"/>
<path d="M215.2 143.3h.2l-.6 2.1h-.2z"/>
<path d="M215.6 143.3h.3v1.2a.54 .54 0 0 0 .5 .6 .54 .54 0 0 0 .5-.6v-1.2h.3v1.2a.8 .8 0 0 1-.8 .9 .8 .8 0 0 1-.8-.9z"/>
<path d="M218.2 143.3h.3l.8 2h-.3l-.2-.6h-.9l-.2 .6h-.3l.3-.8h1l-.4-1-.3 1h-.3z"/>
<path d="M219.5 143.3h.9a.57 .57 0 0 1 .7 .5 .57 .57 0 0 1-.5 .6l.7 .9h-.3l-.6-.7-.3-.2h-.3v.9h-.3v-1.1h.9a.36 .36 0 0 0 .5-.3 .36 .36 0 0 0-.5-.4h-.6v.7h-.3z"/>
<path d="M221.3 143.3h1.6v.2h-.6v1.8h-.3v-1.8h-.7z"/>
<path d="M205.5 147.4l.4-.2 .4 .2v-.7h.3v2h-.3v-.2a.61 .61 0 0 1-.7 .1 .61 .61 0 0 1-.3-.6h.3a.43 .43 0 0 0 .4 .5 .43 .43 0 0 0 .3-.6 .41 .41 0 0 0-.4-.5 .41 .41 0 0 0-.3 .6h-.3z"/>
<path d="M209.9 146.7h.2v.2h-.2z"/>
<path d="M219.5 146.7h.3v.7a.68 .68 0 0 1 .9 .1 .68 .68 0 0 1 0 .9v.1a.54 .54 0 0 1-.9 0v.2h-.3v-.7h.3a.43 .43 0 0 0 .4 .5 .43 .43 0 0 0 .4-.6 .4 .4 0 0 0-.5-.5 .4 .4 0 0 0-.3 .6h-.3z"/>
<path d="M214.5 150.2l.2-.1v.5h.3v.2h-.3v.9l.1 .1h.2v.3a.36 .36 0 0 1-.4-.1 .36 .36 0 0 1-.1-.4v-.8h-.2v-.2h.2z"/>
<path d="M216.8 150.8l.5-.2 .4 .2v-.8h.2v2.1h-.2v-.2a.61 .61 0 0 1-.7 .1 .61 .61 0 0 1-.3-.7h.2a.43 .43 0 0 0 .5 .6 .43 .43 0 0 0 .3-.7 .41 .41 0 0 0-.5-.4 .41 .41 0 0 0-.3 .5h-.2z"/>
<path d="M205.4 153.4h.4l.6 1.7 .6-1.7h.3v2h-.2v-1.7l-.6 1.7h-.3l-.5-1.7v1.7h-.3z"/>
<path d="M220.2 154.1l.5-.2 .4 .2v-.7h.2v2h-.2v-.2a.61 .61 0 0 1-.7 .2 .61 .61 0 0 1-.3-.7h.2a.43 .43 0 0 0 .5 .5 .43 .43 0 0 0 .3-.6 .41 .41 0 0 0-.4-.5 .41 .41 0 0 0-.4 .6h-.2z"/>
<path d="M207 157l.2-.2v.5h.3v.2h-.3v.9l.1 .2h.2v.2a.36 .36 0 0 1-.4 0 .36 .36 0 0 1-.1-.4v-.9h-.2v-.2h.2z"/>
<path d="M207.7 156.7h.3v.8l.4-.2a.47 .47 0 0 1 .5 .5v1h-.2v-1a.36 .36 0 0 0-.5-.3 .36 .36 0 0 0-.2 .5v.8h-.3z"/>
</g>
<path d="M78.7 66h30.5v20.4h-30.5z" fill="none" stroke="#c8c607" stroke-width="1"/>
<g fill="#c8c607">
<path d="M81 68h.7a1.02 1.02 0 0 1 .9 1 1.02 1.02 0 0 1-.9 1h-.7v-.2h.7a.79 .79 0 0 0 .6-.8 .79 .79 0 0 0-.7-.8h-.4v1.6h-.2z"/>
<path d="M83 68h1.4v.2h-1.2v.7h1.2v.2h-1.2v.7h1.3v.2h-1.5z"/>
<path d="M85 68.2a.8 .8 0 0 1 1.3 .4h-.3a.47 .47 0 0 0-.4-.4 .47 .47 0 0 0-.5 .4l.2 .1a.92 .92 0 0 1 1 1 .85 .85 0 0 1-.9 .4 .85 .85 0 0 1-.6-.7h.2a.54 .54 0 0 0 .5 .4 .54 .54 0 0 0 .6-.4l-.1-.1a1.35 1.35 0 0 1-1.2-.8z"/>
<path d="M86.9 68.3a.88 .88 0 0 1 1.5 .3h-.3a.67 .67 0 0 0-.9-.3 .67 .67 0 0 0-.3 .9 .62 .62 0 0 0 .6 .6 .62 .62 0 0 0 .6-.5l.3 .1a.95 .95 0 0 1-1.2 .6 .95 .95 0 0 1-.5-1.3z"/>
<path d="M88.7 68h.9a.57 .57 0 0 1 .7 .5 .57 .57 0 0 1-.5 .6l.7 .9h-.3l-.6-.7-.3-.2h-.3v.9h-.3v-1.1h.9a.36 .36 0 0 0 .5-.3 .36 .36 0 0 0-.5-.4h-.6v.7h-.3z"/>
</g>
<path d="M90.9 68v2" fill="none" stroke="#c8c607" stroke-width=".27"/>
<g fill="#c8c607">
<path d="M91.5 68h.8a.62 .62 0 0 1 .8 .6 .62 .62 0 0 1-.8 .6h-.5v.8h-.3v-1h.8a.38 .38 0 0 0 .5-.4 .38 .38 0 0 0-.5-.4h-.5v.8h-.3z"/>
<path d="M93.2 68h1.6v.2h-.6v1.8h-.3v-1.8h-.7z"/>
</g>
<path d="M95.3 68v2" fill="none" stroke="#c8c607" stroke-width=".27"/>
<g fill="#c8c607">
<path d="M96.1 68.3a1 1 0 0 1 1.4 .1 1 1 0 0 1-.2 1.4 1 1 0 0 1-1.4-.2l-.1-.5h.3a.73 .73 0 0 0 .9 .7 .73 .73 0 0 0 .4-1.1 .69 .69 0 0 0-.8-.5 .69 .69 0 0 0-.5 .9h-.3z"/>
<path d="M98.1 68h.2l1.1 1.6v-1.6h.2v2h-.2l-1.1-1.6v1.6h-.2z"/>
<path d="M100.1 68.6h.3v.3h-.3z"/>
<path d="M100.1 69.8h.3v.2h-.3z"/>
<path d="M81 71.4h1.4v.2h-1.2v.6h1.1v.3h-1.1v.7h1.3v.2h-1.5z"/>
<path d="M82.7 71.9h.3l.3 .5 .4-.5h.3l-.6 .7 .6 .8h-.3l-.4-.6-.4 .6h-.3l.6-.8z"/>
<path d="M84.2 71.6l.3-.2v.5h.2v.2h-.2v.9v.2h.2l.1 .2a.36 .36 0 0 1-.4 0 .36 .36 0 0 1-.2-.4v-.9h-.1v-.2h.1z"/>
<path d="M85.1 72.1a.68 .68 0 0 1 .8-.1 .68 .68 0 0 1 .3 .7h-1.1a.42 .42 0 0 0 .4 .5 .42 .42 0 0 0 .5-.3l.2 .1a.7 .7 0 0 1-.8 .4 .7 .7 0 0 1-.5-.9h1.1a.41 .41 0 0 0-.4-.4 .41 .41 0 0 0-.4 .4h-.3z"/>
<path d="M86.5 71.9h.2v.3a.35 .35 0 0 1 .6-.2l-.1 .2a.33 .33 0 0 0-.4 .1 .33 .33 0 0 0 0 .3v.8h-.3z"/>
<path d="M87.5 71.9h.2v.2a.52 .52 0 0 1 .6-.2 .52 .52 0 0 1 .3 .6v.9h-.2v-.9a.36 .36 0 0 0-.4-.4 .36 .36 0 0 0-.3 .5v.8h-.2z"/>
<path d="M89.1 72.1a.63 .63 0 0 1 .7-.2 .63 .63 0 0 1 .4 .6l.1 .9h-.3v-.2a.58 .58 0 0 1-.6 .2 .58 .58 0 0 1-.5-.4h.3a.41 .41 0 0 0 .5 .2 .41 .41 0 0 0 .2-.5l-1 .3a1.28 1.28 0 0 1 1-.6 .38 .38 0 0 0-.3-.3 .38 .38 0 0 0-.4 .3l-.2-.1z"/>
</g>
<path d="M90.7 71.4v2" fill="none" stroke="#c8c607" stroke-width=".25"/>
<g fill="#c8c607">
<path d="M92.2 71.6a.93 .93 0 0 1 1.6 .3l-.3 .1a.73 .73 0 0 0-1-.3 .73 .73 0 0 0-.3 1 .79 .79 0 0 0 1.3 .3v-.4h-.6v-.2h.9v.7a1.09 1.09 0 0 1-1.6 .1 1.09 1.09 0 0 1 0-1.6z"/>
<path d="M94.2 71.4h.7a.62 .62 0 0 1 .8 .6 .62 .62 0 0 1-.7 .6h-.6v.8h-.2v-1.1h.8a.38 .38 0 0 0 .4-.3 .38 .38 0 0 0-.4-.4h-.6v.7h-.2z"/>
</g>
<path d="M96.2 71.4v2" fill="none" stroke="#c8c607" stroke-width=".27"/>
<g fill="#c8c607">
<path d="M97 71.6a1 1 0 0 1 1.5 .1 1 1 0 0 1-.2 1.5 1 1 0 0 1-1.4-.3l-.2-.5h.3a.73 .73 0 0 0 .9 .8 .73 .73 0 0 0 .5-1.1 .69 .69 0 0 0-.9-.5 .69 .69 0 0 0-.5 .8h-.3z"/>
<path d="M81.1 75a.88 .88 0 0 1 1.5 .3l-.2 .1a.67 .67 0 0 0-.9-.4 .67 .67 0 0 0-.3 .9 .62 .62 0 0 0 .5 .7 .62 .62 0 0 0 .7-.6l.3 .1a.95 .95 0 0 1-1.3 .6 .95 .95 0 0 1-.5-1.3z"/>
<path d="M86.1 74.9l.3-.1v.5h.2v.2h-.2v.9v.1h.2v.3a.36 .36 0 0 1-.4-.1 .36 .36 0 0 1-.1-.4v-.8h-.2v-.2h.2z"/>
</g>
<path d="M89.4 74.7v2.1M90.1 74.7v2.1" fill="none" stroke="#c8c607" stroke-width=".25"/>
<path d="M92.1 74.7h.3v.8a.68 .68 0 0 1 .9 0 .68 .68 0 0 1 0 .9v.1a.54 .54 0 0 1-.9 .1v.2h-.3v-.8h.3a.43 .43 0 0 0 .4 .6 .43 .43 0 0 0 .3-.7 .4 .4 0 0 0-.4-.4 .4 .4 0 0 0-.3 .5h-.3z" fill="#c8c607"/>
<path d="M93.8 74.7v2.1" fill="none" stroke="#c8c607" stroke-width=".25"/>
<g fill="#c8c607">
<path d="M96.7 74.7h.7a1.02 1.02 0 0 1 .9 1 1.02 1.02 0 0 1-.9 1.1h-.7v-.3h.7a.79 .79 0 0 0 .7-.8 .79 .79 0 0 0-.7-.7h-.5v1.5h-.2z"/>
<path d="M101.6 74.7h.3v.3h-.3z"/>
<path d="M86.2 78.1h.3v.7a.68 .68 0 0 1 .9 .1 .68 .68 0 0 1 0 .9l-.1 .1a.54 .54 0 0 1-.9 0v.2h-.2v-.7h.2a.43 .43 0 0 0 .5 .5 .43 .43 0 0 0 .3-.6 .4 .4 0 0 0-.4-.5 .4 .4 0 0 0-.4 .6h-.2z"/>
<path d="M99.2 78.3l.2-.1v.5h.3v.1h-.3v.9l.1 .2h.2v.2a.36 .36 0 0 1-.4 0 .36 .36 0 0 1-.1-.4v-.9h-.2v-.1h.2z"/>
<path d="M101.6 78.8l.4-.2 .4 .2v-.7h.2v2h-.2v-.2a.61 .61 0 0 1-.7 .2 .61 .61 0 0 1-.3-.7h.2a.43 .43 0 0 0 .5 .5 .43 .43 0 0 0 .3-.6 .41 .41 0 0 0-.4-.5 .41 .41 0 0 0-.4 .6h-.2z"/>
<path d="M84.1 82.2l.5-.2 .4 .2v-.8h.2v2.1h-.2v-.2a.61 .61 0 0 1-.7 .1 .61 .61 0 0 1-.3-.7h.2a.43 .43 0 0 0 .5 .6 .43 .43 0 0 0 .3-.6 .41 .41 0 0 0-.5-.5 .41 .41 0 0 0-.3 .5h-.2z"/>
<path d="M90.9 81.7l.3-.2v.5h.2v.2h-.2v.9v.2h.2l.1 .2a.36 .36 0 0 1-.4 0 .36 .36 0 0 1-.2-.4v-.9h-.1v-.2h.1z"/>
</g>
<path d="M94.3 81.4v2.1M94.9 81.4v2.1" fill="none" stroke="#c8c607" stroke-width=".25"/>
<path d="M97 82.2l.5-.2 .4 .2v-.8h.2v2.1h-.2v-.2a.61 .61 0 0 1-.7 .1 .61 .61 0 0 1-.3-.7h.2a.43 .43 0 0 0 .5 .6 .43 .43 0 0 0 .3-.6 .41 .41 0 0 0-.4-.5 .41 .41 0 0 0-.4 .5h-.2z" fill="#c8c607"/>
<path d="M233.7 39.4h10.1v8.9h-10.1z" fill="none" stroke="#ff0700" stroke-width=".18" stroke-dasharray="0 .6"/>
<path d="M76.2 30.5h77.5v59.7h-77.5zM198.1 26.7h82.6v72.4h-82.6zM14 97.8h71.1v62.2h-71.1zM88.9 95.3h78.7v77.4h-78.7zM198.1 102.9h82.6v60.9h-82.6z" fill="none" stroke="#c8c8c8" stroke-width="1"/>
<path d="M234.9 48.3v16.5" fill="none" stroke="#ff000d" stroke-width=".18" stroke-dasharray="0 .6"/>
<path d="M101.6 41.9h1.3v11.4" fill="none" stroke="#000084" stroke-width=".3"/>
<g fill="none" stroke="#000" stroke-width=".18">
<path d="M232.4 39.4h14M102.9 48.3l2.5 2.5h31.8M102.9 53.3l2.5 2.6h31.8M102.9 50.8l2.5 2.5h31.8M102.9 45.7l2.5 2.6h31.8M121.9 44.5h.1M121.9 44.5v1.2h15.3M137.2 58.4h-15.3v1.3M231.1 44.5h15.3M232.4 41.9h14M233.7 47h12.7M242.6 49.5h.1"/>
<path d="M242.6 49.5h3.8M41.9 119.4v5.1h2.5M41.9 109.2v2.6M134.6 119.4h.1M134.6 119.4v1.3h5.1M240 119.4h3.8M26.7 120.7h16.5M53.3 120.7h5.1v3.8M54.6 120.7v3.8h-2.5M118.1 128.3h21.6M118.1 125.7h21.6M118.1 123.2h21.6"/>
<path d="M139.7 130.8h-5.1v1.3M240 124.5h12.7M240 121.9h12.7M240 127h3.8"/>
</g>
<path d="M124.9 40.2l-.4 1.3M137.6 115.1l-.4 1.3" fill="none" stroke="#0000c2" stroke-width=".18"/>
<g fill="#000" stroke="#000" stroke-width=".18">
<circle cx="41.9" cy="120.7" r=".46"/>
<circle cx="54.6" cy="120.7" r=".46"/>
</g>
<text font-size="8.4" fill="#9f480f" x="117.4" y="24.9">[7] GPIO</text>
<g font-size="2.8" fill="#f90">
<text x="78.6" y="34.6">GPIO Pins</text>
<text x="199.8" y="30.8">SWD Debug</text>
<text x="91" y="99.7">External SPI</text>
<text x="18.5" y="102.2">NRST Button</text>
<text x="203.7" y="109.6">External USART/UART</text>
</g>
<g font-size="2.8" fill="#c8c607">
<text x="80.7" y="77.9">Controllable Devices</text>
<text x="80.7" y="81.3">can be connected</text>
<text x="202.7" y="78.4">Debug Interface for</text>
<text x="80.7" y="84.6">and controlled</text>
<text x="205.2" y="143.1">External</text>
<text x="205.2" y="149.9">device can be</text>
<text x="205.2" y="153.2">connected ex:</text>
<text x="94.7" y="159.2">can be connected</text>
<text x="205.2" y="156.6">Memory card or any</text>
<text x="205.2" y="159.9">other sensors</text>
<text x="94.7" y="162.6">ex: Memory card or</text>
<text x="94.7" y="165.9">any other sensors</text>
</g>
<text font-size="2.8" fill="#00f" x="235.7" y="73.3">Do not use via on</text>
<text font-size="2.8" fill="#ffa305" x="35.3" y="143.8">Part No:</text>
<g font-size="2.8">
<text x="178" y="190.9">Title:</text>
<text x="187.7" y="190.9">Rapid-Core</text>
</g>
<g font-size="2.1">
<text x="178" y="184">Sheet:</text>
<text x="186.2" y="184">/Project_Architecture/GPIO/</text>
<text x="178" y="186.7">File:</text>
<text x="184.1" y="186.7">General.kicad_sch</text>
<text x="178" y="196.9">KiCad</text>
<text x="178" y="194.1">Size:</text>
<text x="184.7" y="194.1">A4</text>
<text x="185.7" y="196.9">E.D.A.</text>
<text x="193.3" y="196.9">8.0.5</text>
<text x="200" y="194.1">Date:</text>
<text x="207" y="194.1">2024-09-09</text>
<text x="263" y="194.3">Rev:</text>
<text x="263" y="196.9">Id:</text>
<text x="267.1" y="196.9">7/12</text>
<text x="269.4" y="194.3">1.0.1</text>
</g>
<g font-size="1.8">
<text x="35" y="11.9">1</text>
<text x="85" y="11.9">2</text>
<text x="135" y="11.9">3</text>
<text x="185" y="11.9">4</text>
<text x="235" y="11.9">5</text>
<text x="285" y="11.9">6</text>
<text x="10.3" y="35.9">A</text>
<text x="285.3" y="35.9">A</text>
<text x="243.8" y="39.1">1</text>
<text x="243.8" y="41.7">2</text>
<text x="134.5" y="45.5">1</text>
<text x="243.8" y="44.2">3</text>
<text x="243.8" y="46.7">4</text>
<text x="134.5" y="48">2</text>
<text x="134.5" y="50.5">3</text>
<text x="134.5" y="53.1">4</text>
<text x="243.8" y="49.3">5</text>
<text x="134.5" y="55.6">5</text>
<text x="134.5" y="58.2">6</text>
<text x="10.3" y="85.9">B</text>
<text x="285.3" y="85.9">B</text>
<text x="237.4" y="119.1">1</text>
<text x="137.1" y="120.4">1</text>
<text x="137.1" y="122.9">2</text>
<text x="137.1" y="125.5">3</text>
<text x="237.4" y="121.7">2</text>
<text x="237.4" y="124.2">3</text>
<text x="137.1" y="128">4</text>
<text x="137.1" y="130.6">5</text>
<text x="237.4" y="126.7">4</text>
<text x="10.3" y="135.9">C</text>
<text x="285.3" y="135.9">C</text>
<text x="10.3" y="185.9">D</text>
<text x="285.3" y="185.9">D</text>
<text x="35" y="199.9">1</text>
<text x="85" y="199.9">2</text>
<text x="135" y="199.9">3</text>
<text x="185" y="199.9">4</text>
<text x="235" y="199.9">5</text>
<text x="285" y="199.9">6</text>
</g>
<g font-size="1.8" fill="#000084">
<text x="102.9" y="41.6">GPIO_1_PB[0..3]</text>
<text x="84.5" y="42.8">GPIO_1_PB[0..3]</text>
</g>
<g font-size="1.8" fill="#0000c2">
<text x="119.2" y="41.8">+3.3V</text>
<text x="130.4" y="41.5">J3</text>
<text x="229.7" y="36.2">+3.3V</text>
<text x="240.4" y="36.7">SWD_Debug</text>
<text x="123.9" y="43.5">GPIO_CONN_X_4</text>
<text x="249.8" y="45.6">J2</text>
<text x="239.7" y="54.5">GND1</text>
<text x="119" y="64.6">GND1</text>
<text x="38.7" y="106.5">+3.3V</text>
<text x="46.2" y="113.9">SW1</text>
<text x="44" y="116.4">SW_Push</text>
<text x="131.9" y="116.7">+3.3V</text>
<text x="138.7" y="119">SPI</text>
<text x="139.1" y="116.4">J5</text>
<text x="234.4" y="115.2">J4</text>
<text x="234.5" y="117.7">USART</text>
<text x="240.6" y="116.7">+3.3V</text>
<text x="41.7" y="126.6">0.1uF</text>
<text x="50.1" y="126.6">C30</text>
<text x="56" y="129.4">GND1</text>
<text x="241.5" y="131.9">GND1</text>
<text x="131.7" y="137">GND1</text>
</g>
<g font-size="1.8" fill="#840000">
<text x="235.2" y="41.6">SW_CLK</text>
<text x="106.7" y="47.9">GPIO_1_PB0</text>
<text x="236.5" y="46.6">SWDIO</text>
<text x="237.6" y="44.1">NRST</text>
<text x="106.7" y="50.5">GPIO_1_PB1</text>
<text x="107.9" y="53">GPIO_1_PB2</text>
<text x="109.2" y="55.5">GPIO_1_PB3</text>
<text x="31.7" y="120.3">NRST</text>
<text x="123.3" y="125.4">SPI1_MISO</text>
<text x="124.1" y="122.8">SPI1_SCK</text>
<text x="240" y="124.1">USART2_RX</text>
<text x="240" y="121.6">USART2_TX</text>
<text x="123.3" y="127.9">SPI1_MOSI</text>
</g>
<g font-size="1.8" fill="#725600">
<text x="223.6" y="42.9">SW_CLK</text>
<text x="224.7" y="45.3">NRST</text>
<text x="226.2" y="48">SWDIO</text>
<text x="20.2" y="121.5">NRST</text>
<text x="108.2" y="124.2">SPI1_SCK</text>
<text x="254.2" y="122.9">USART2_TX</text>
<text x="254.2" y="125.5">USART2_RX</text>
<text x="107.3" y="129.3">SPI1_MOSI</text>
<text x="107.3" y="126.7">SPI1_MISO</text>
</g>
<g font-size="1.8" fill="#b0b0b0">
<text x="37.7" y="116.9" transform="rotate(-90 37.7 116.9)">R9</text>
<text x="40.2" y="117.4" transform="rotate(-90 40.2 117.4)">10k</text>
</g>
</svg>
